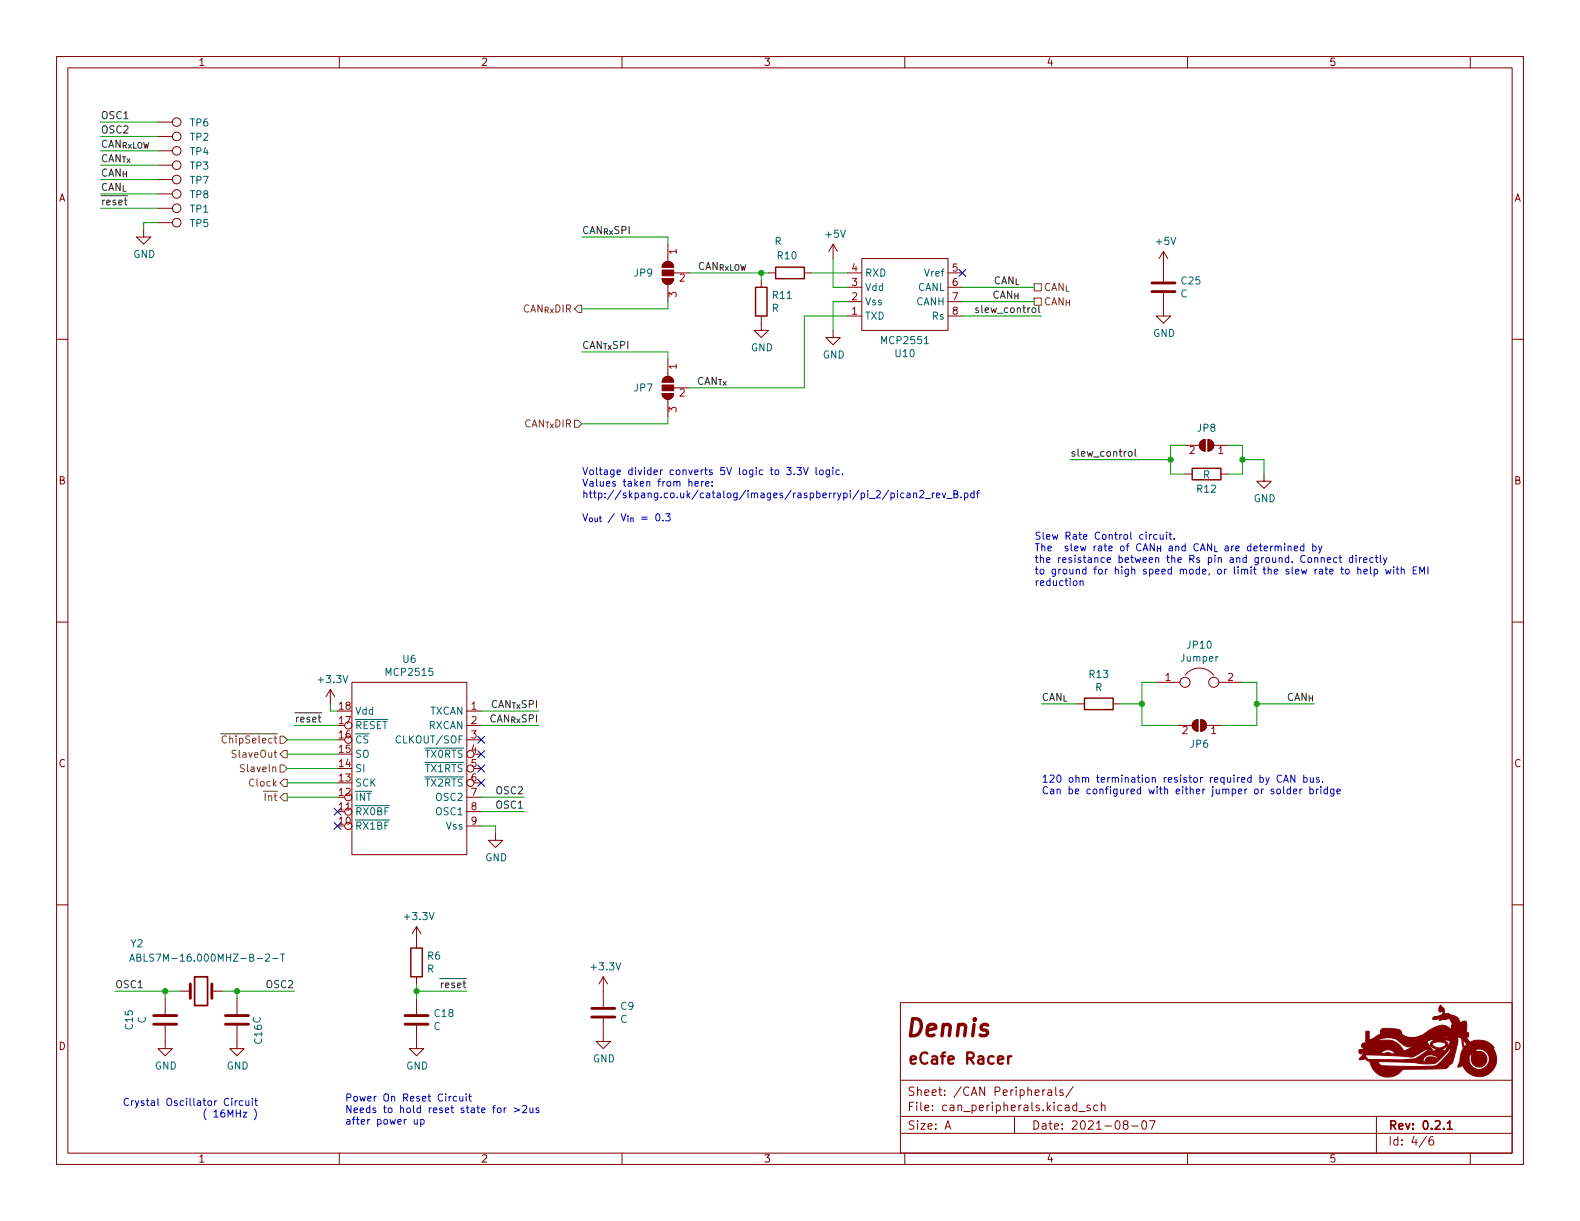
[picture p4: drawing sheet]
<svg xmlns="http://www.w3.org/2000/svg" width="279mm" height="216mm" viewBox="0 0 279 216" stroke-linecap="round" stroke-linejoin="round" font-family="sans-serif">
<g fill="none" stroke="#840000" stroke-width=".18">
<path d="M10 10h259.4v195.9h-259.4zM12 12h255.4v191.9h-255.4zM60 10v2M110 10v2M160 10v2M210 10v2M260 10v2M27.9 36.8h2.6M27.9 39.4h2.6M27.9 34.3h2.6M27.9 31.8h2.6M27.9 29.2h2.6"/>
<path d="M27.9 26.7h2.6M27.9 24.1h2.6M27.9 21.6h2.6M10 60h2M25.4 40.6v1.3h1.3l-1.3 1.3-1.3-1.3h1.3M117.1 49.3h2a1.02 1.02 0 0 1-1 1 1.02 1.02 0 0 1-1-1zM117.4 46.5a1.02 1.02 0 0 1 1.1-.2 1.02 1.02 0 0 1 .6 .9h-2zM118.1 43.2v3M118.1 50.3v3M134.6 55.9v2.5h1.3l-1.3 1.3-1.3-1.3h1.3M134.6 49.5v1.3M135.9 48.3h1.3"/>
<path d="M142.2 48.3h1.3M147.3 58.4v1.3h1.3l-1.3 1.3-1.3-1.3h1.3M147.3 43.2l-.7 1.3M147.3 43.2v2.5M147.3 43.2l.8 1.3M149.9 55.9h2.5M149.9 53.3h2.5M149.9 50.8h2.5M149.9 48.3h2.5M152.4 45.7h15.2v12.7h-15.2zM167.6 55.9h2.6M167.6 53.3h2.6"/>
<path d="M167.6 50.8h2.6M167.6 48.3h2.6M205.7 51.8v4.1h1.3l-1.3 1.3-1.2-1.3h1.2M205.7 44.5l-.7 1.2M205.7 44.5v5.3M205.7 44.5l.8 1.2M267.4 60h2M117.1 69.6h2a1.02 1.02 0 0 1-1 1 1.02 1.02 0 0 1-1-1zM117.4 66.8a1.02 1.02 0 0 1 1.1-.2 1.02 1.02 0 0 1 .6 1h-2zM118.1 63.5v3M118.1 70.6v3.1M119.1 68.6h2.8"/>
<path d="M209.5 78.7h2.6M212.4 78l.7-.3v2.1a1.02 1.02 0 0 1-.9-.7 1.02 1.02 0 0 1 .2-1.1zM213.6 77.7a1.02 1.02 0 0 1 1 1 1.02 1.02 0 0 1-1 1.1zM214.6 78.7h2.6M209.5 83.8h1.3M215.9 83.8h1.3M223.5 83.8v1.3h1.3l-1.3 1.3-1.3-1.3h1.3M10 110h2M209.6 119.4a3.2 3.2 0 0 1 5 0M267.4 110h2M58.4 121.9l-.7 1.3M58.4 121.9v2.6"/>
<path d="M58.4 121.9l.8 1.3M62.2 120.7h20.3v30.4h-20.3zM82.5 128.3h2.6M82.5 125.7h2.6M82.5 130.8h2.6M83.8 133.4h1.3M83.8 135.9h1.3M83.8 138.4h1.3M190.5 124.5h1.3M196.8 124.5h1.3M204.5 120.7h4.2M208.3 128.3h2.5"/>
<path d="M211.1 127.6l.7-.3v2a1.02 1.02 0 0 1-.9-.6 1.02 1.02 0 0 1 .2-1.1zM212.3 127.3a1.02 1.02 0 0 1 1.1 1 1.02 1.02 0 0 1-1.1 1zM213.4 128.3h2.5M215.5 120.7h4.2M10 160h2M82.5 141h2.6M82.5 143.5h2.6M82.5 146.1h2.6M87.6 147.3v1.3h1.3l-1.3 1.3-1.2-1.3h1.2M267.4 160h2M29.2 176.5v2.8M31.7 175.3h2"/>
<path d="M37.5 175.3h1.9M41.9 176.5v2.8M73.7 163.8l-.8 1.3M73.7 163.8v3.8M73.7 172.7v1.3M73.7 176.5v2.8M73.7 163.8l.7 1.3M106.7 172.7v5.4M106.7 172.7l-.8 1.3M106.7 172.7l.7 1.3M159.2 177.3h108.2v26.6h-108.2zM29.2 181.4v4h1.3l-1.3 1.3-1.3-1.3h1.3"/>
<path d="M41.9 181.4v4h1.3l-1.3 1.3-1.3-1.3h1.3M73.7 181.4v4h1.2l-1.2 1.3-1.3-1.3h1.3M106.7 180.1v4.1h1.2l-1.2 1.2-1.3-1.2h1.3M159.4 197.4h108M159.4 191h108M167.1 199.7l.5-1.5 .5 1.5M167.3 199.2h.7M179.4 197.4v3M184.8 192.7l-.3 .1-.1 .2M185.3 192.8h.6l.1 .9M186 193.1h-.5a.29 .29 0 0 0-.2 .3 .29 .29 0 0 0 .2 .3l.5-.1M186.7 192.2v1.3l.2 .2"/>
<path d="M188 192.8l-.4-.1-.2 .2 .1 .2 .5 .2v.3h-.6M189.8 192.1l-1.3 2M190.4 195.5l-.4-.1-.3 .3v.4l.1 .2h.6M190.4 194.9v1.5M190.8 196.6h1.1M192.8 195.5l-.4-.1-.2 .2 .1 .2 .5 .2v.3h-.6M194.1 195.5l-.4-.1-.3 .3v.4l.1 .2h.6M194.8 195.6l.2-.2 .3 .1 .1 .9M194.8 194.9v1.5M198.9 198.8l-.3-.3 .1-.2 .2-.1h.4l.2 .3-.1 .2-.6 .2-.2 .2 .1 .4 .2 .2 .4-.1 .2-.2-.1-.4-.2-.2M200.1 199.1h1.2M202.1 198.2h.2a.81 .81 0 0 1 .5 .6 .81 .81 0 0 1-.3 .8l-.1 .1a.81 .81 0 0 1-.6-.6 .81 .81 0 0 1 .3-.9z"/>
<path d="M203.3 198.2h1l-.7 1.5M243.4 197.4v6.5M60 203.9v2M110 203.9v2M159.4 200.4h108M160 203.9v2M210 203.9v2M252.3 200.9l-1.3 1.9M253.4 201a.59 .59 0 0 0-.7 .6v.6l.1 .2 .5 .1 .2-.2v-.5l-.1-.2-.4-.1-.3 .3M260 203.9v2"/>
<circle cx="31.2" cy="39.4" r=".76"/>
<circle cx="31.2" cy="36.8" r=".76"/>
<circle cx="31.2" cy="26.7" r=".76"/>
<circle cx="31.2" cy="24.1" r=".76"/>
<circle cx="31.2" cy="31.7" r=".76"/>
<circle cx="31.2" cy="21.6" r=".76"/>
<circle cx="31.2" cy="34.3" r=".76"/>
<circle cx="31.2" cy="29.2" r=".76"/>
<circle cx="61.6" cy="130.8" r=".63"/>
<circle cx="61.6" cy="128.3" r=".63"/>
<circle cx="83.2" cy="133.3" r=".63"/>
<circle cx="83.2" cy="138.4" r=".63"/>
<circle cx="83.2" cy="135.9" r=".63"/>
<circle cx="209.5" cy="120.6" r=".89"/>
<circle cx="214.6" cy="120.6" r=".89"/>
<circle cx="61.6" cy="143.5" r=".63"/>
<circle cx="61.6" cy="141" r=".63"/>
<circle cx="61.6" cy="146" r=".63"/>
</g>
<path d="M34.4 172.7h2.3v5.1h-2.3zM256 198.6l.4-.4v1.5M256 199.7h.8" fill="none" stroke="#840000" stroke-width=".3"/>
<path d="M178.3 186.8v1.3M178.9 186.8l-.4 .1-.2 .2" fill="none" stroke="#840000" stroke-width=".4"/>
<g fill="#840000" stroke="#840000" stroke-width=".18">
<path d="M241.5 182.4h.6v1.4h.3l1.7-1 .1-.1-.1-.5 .3-.3h2.3a.91 .91 0 0 1 1.1 .7l.2 .3 .3 .2a6.3 6.3 0 0 0 3.5 .4h3.6a1.04 1.04 0 0 0 1.3-1.1 1.5 1.5 0 0 1-1.8 1l-5.1 .1 1.7-.5a7.2 7.2 0 0 1 3.7-1.7l1.5 .6v-.7h.3l-.3-.4-.2-.4h.7l.3 .4h.3v.1l.1-.1h-.4l-.3-.4h-.7l-.3-.3-1.5 .3-.2-.2-1 .1-.2-.3 .3-.2h3.4l.7 .8 .1-.1-.8-.7h-3.4l3.2-.1-2.9 .1a1.34 1.34 0 0 0 1.3-.7l-.2-.3-.4 .2a.8 .8 0 0 1 .2-1.3l.4 .5a.52 .52 0 0 1 .2 .7l.1 .4 .6-.1 .6 .3a1.42 1.42 0 0 1 1.4 1.4l.6-.3h.6l.1 .8-.1 1 .4 .2v.4v.3l-.5-.1 .7 1.1a3.4 3.4 0 0 1 4.3 1l-.2 .1a3.1 3.1 0 0 1-1 4.6 3.1 3.1 0 0 1-4.4-1.6l-.8 .3 .4-1.4h1.6a1.79 1.79 0 0 0 2 1.8 1.79 1.79 0 0 0 1.5-2.2 1.79 1.79 0 0 0-2.3-1.3v.2l.3 .1a1.4 1.4 0 0 1 1.7 1.2 1.4 1.4 0 0 1-1.3 1.6 1.4 1.4 0 0 1-1.5-1.4h1.2l.1 .1 .2-.1-.2-.2-.1 .2h-1.2v-.7l-.2-.1-.2 .8h-1.6l.2-1.2h1.8l.2 .3 .1-.1-.2-.3-1.9 .1a1.05 1.05 0 0 0 .2-1.3l-.1-.8h.2l.3 1.1 .4-.4-.7-.9v.2h-.2a.58 .58 0 0 0-.8-.5 2.31 2.31 0 0 1-.1 1.8l-.8 2.6-.5 .4a1.19 1.19 0 0 1-1.5 .7l-6.7 .1a3.2 3.2 0 0 1-3.4 1.3 3.2 3.2 0 0 1-2.5-2.7h1.5l.4 .6 .4 .2h8.1a2.05 2.05 0 0 0 2.2-.8 5 5 0 0 0 1.7-2.2l-.1-.2-1.5 1.7a2.36 2.36 0 0 1-2.6 1.1h-.9a55.4 55.4 0 0 0-7.7-.4h-1.5l-.5-.2-.2-.3-.8 .2-.4-.1 .7-.8h.4l.5 .8 9.8 .1v.4l.3-.1a.99 .99 0 0 1 1.4-.8l.9 .3a1.52 1.52 0 0 0-2.6 .2h-2.9h.1a4.8 4.8 0 0 0 3.6-1.7l-.2-.2-.2 .1-1 .6a3 3 0 0 1-3 .6l-7.1-.3 .1-.2h2.9l1.4-.2 .9 .2h.5a1.67 1.67 0 0 0-2.8 0h-2.9v-.2l-.6 .2-.2-.4 .1-.3 .8-.2-.4-.4v-.4l.2-.1 1.1-.2-.6-.1v-.2l3.5-.1a3.2 3.2 0 0 1 3.3 2l1.6-.9h-.4a2.1 2.1 0 0 1-2.1-.8h4.9l1.2 1.7 .6-.3h.8l.6 .3 1-1.8-.9-.2-.1 .2a.58 .58 0 0 1 .4 .9 1.81 1.81 0 0 1-2.9-.1v-.4h.3a1.38 1.38 0 0 0 2.4 .2 1.66 1.66 0 0 0-2-.4l-.7 .2 .1-.2 .4-.3v-.1l-.2-.1-1 .4h-4.9l-.2-.2a3.3 3.3 0 0 0-3.6 0h-2.1z"/>
<path d="M117.4 66.8a1.02 1.02 0 0 1 1.1-.2 1.02 1.02 0 0 1 .6 1h-2z"/>
<path d="M117.1 69.6h2a1.02 1.02 0 0 1-1 1 1.02 1.02 0 0 1-1-1z"/>
<path d="M117.1 68.1h2v1h-2z"/>
<path d="M117.4 46.5a1.02 1.02 0 0 1 1.1-.2 1.02 1.02 0 0 1 .6 .9h-2z"/>
<path d="M117.1 49.3h2a1.02 1.02 0 0 1-1 1 1.02 1.02 0 0 1-1-1z"/>
<path d="M117.1 47.8h2v1h-2z"/>
<path d="M212.3 127.3a1.02 1.02 0 0 1 1.1 1 1.02 1.02 0 0 1-1.1 1z"/>
<path d="M211.1 127.6l.7-.3v2a1.02 1.02 0 0 1-.9-.6 1.02 1.02 0 0 1 .2-1.1z"/>
<path d="M213.6 77.7a1.02 1.02 0 0 1 1 1 1.02 1.02 0 0 1-1 1.1z"/>
<path d="M212.4 78l.7-.3v2.1a1.02 1.02 0 0 1-.9-.7 1.02 1.02 0 0 1 .2-1.1z"/>
</g>
<path d="M203.7 51.6h4.1M203.7 50h4.1M27.2 179.6h4M33.7 174v2.5M37.5 174v2.5M39.9 179.6h4M71.6 179.6h4.1M104.6 179.8h4.1M104.6 178.3h4.1M27.2 181.1h4M39.9 181.1h4M71.6 181.1h4.1" fill="none" stroke="#840000" stroke-width=".51"/>
<path d="M133.6 50.8h2v5.1h-2zM137.2 47.2h5v2.1h-5zM210.8 82.8h5.1v2h-5.1zM191.8 123.4h5v2.1h-5zM72.6 167.6h2.1v5.1h-2.1z" fill="none" stroke="#840000" stroke-width=".25"/>
<path d="M22.9 170l.5-1.3 .4 1.3M23.1 169.6h.6M24.2 169.3l.6-.1 .1-.1-.1-.3-.6-.1v1.3h.5l.2-.2v-.3l-.3-.2M48.2 169.5h1M49.6 168.7h.7M50 168.7v1.3" fill="none" stroke="#006464" stroke-width=".18"/>
<path d="M101.6 54.6l.6-.6h.7v1.2h-.7zM182.9 52.7h1.2v1.3h-1.2zM182.9 50.2h1.2v1.2h-1.2zM101.6 74.3h.6l.7 .6-.7 .7h-.6zM49.5 130.2h.7l.6 .6-.6 .6h-.7zM49.5 135.3h.7l.6 .6-.6 .6h-.7zM50.2 137.8h.6v1.3h-.6l-.7-.7zM50.2 132.7h.6v1.3h-.6l-.7-.6zM50.2 140.3h.6v1.3h-.6l-.7-.6z" fill="none" stroke="#725600" stroke-width=".18"/>
<path d="M173 54.5l-.3-.1-.2 .2 .1 .2 .4 .1v.3h-.5M183.7 54v1.1l.2 .2M199.6 79.9l.4-.1 .2 .3v.3l-.2 .3-.4-.1-.1-.2zM200.7 79.4v1.1l.2 .2" fill="none" stroke="#0f0f0f" stroke-width=".18"/>
<g fill="none" stroke="#0000c2" stroke-width=".18">
<path d="M121.8 85.3l.2-.2 .3 .1 .1 .8M122.9 85.6l.6-.2-.1-.2-.3-.1-.2 .2 .1 .6h.4M124.1 85.1v.9M124.4 85.1l-.3 .3M124.8 85.6l.6-.2-.1-.2-.3-.1-.2 .2v.6h.5M125.9 85.9v.1M125.9 85.2v.1M139.1 82.7h.8l-.4 .4 .3 .2v.5l-.1 .1-.6-.1M140.4 83.8v.1M140.9 82.7h.8l-.4 .4 .4 .2v.5l-.2 .1-.6-.1M142.1 82.7l.4 1.2 .4-1.2M144.3 82.7v1l.2 .2"/>
<path d="M145 83.1h.3l.3 .2v.4l-.3 .2h-.3l-.1-.2zM146.7 83.1v1l-.3 .3-.3-.1M146.7 83.1h-.4l-.2 .2 .1 .6h.5M147.3 82.7v.1M147.3 83.1v.8M148.4 83.1h-.3l-.3 .2 .1 .6h.5M149 83.8v.1M157.6 87.2h.3l.3 .2-.2 .6h-.4M158.7 86.8v.1M158.7 87.2v.8M159.9 87.2h-.4l-.3 .2 .2 .6h.5M160.4 87.2h.5v.8"/>
<path d="M160.9 87.5h-.4l-.2 .2 .2 .3h.4M161.5 87.3l.2-.1h.3l.1 .8M161.5 87.2v.8M162.6 86.9l.5-.1 .3 .3-.8 .9h.8M163.6 88.1h1M164.9 87.2v.8M165.2 87.2l-.3 .2M165.6 87.6l.6-.1-.1-.3h-.3l-.2 .2 .1 .6h.4M166.6 87.2l.3 .8 .3-.8M167.4 88.1h1M168.7 87.4l.5-.1 .1-.2v-.2l-.6-.1v1.2h.5l.1-.1 .1-.3-.3-.2M170 87.9v.1"/>
<path d="M170.6 87.2h.3l.3 .2-.2 .6h-.4M170.6 87.2v1.2M172.3 87.2h-.4l-.3 .2 .2 .6h.5M172.3 86.8v1.2M172.7 87.2h.5M173.2 86.8l-.3 .1v1.1M203.3 94.5v.9M203.6 94.5l-.3 .3M204.6 94.6l-.4-.1-.2 .3 .1 .5h.5M205.2 94.5v.8l.3 .1 .2-.2M205.7 94.5v.9M206.3 94.1v.1"/>
<path d="M206.3 94.5v.9M206.7 94.5h.5M206.9 94.1v1.1l.3 .2M207.6 95.2v.2M230.6 96.6h-.4l-.2 .2 .1 .5h.5M230.6 96.1v1.3M232.1 96.6h.4l.2 .2-.1 .5h-.5M232.1 96.1v1.3M233.2 96.6l.3 .8M233.6 98.7l.2-.1 .3 .1 .1 .8M233.6 98.6v.9M233.8 96.6l-.5 1.1-.1 .1"/>
<path d="M234.7 99l.6-.1v-.2l-.4-.1-.2 .2 .1 .6h.5M236.4 98.7l-.3-.1-.3 .2 .1 .6h.5M236.8 98.6h.5M237 98.2v1.1l.3 .2M239.2 98.7l-.4-.1-.2 .2 .1 .6h.5M239.2 98.2v1.3M239.8 98.2v.1M239.8 98.6v.9M240.4 98.6v.9M240.8 98.6l-.4 .2M241.1 99l.6-.1v-.2l-.4-.1-.2 .2 .1 .6h.5M242.8 98.7l-.3-.1-.3 .2 .1 .6h.5"/>
<path d="M243.2 98.6h.5M243.4 98.2v1.1l.3 .2M244.1 98.2v1.1l.2 .2M244.6 98.6l.3 .9M245.2 98.6l-.4 1.2-.2 .1M191 102.8l.2-.1 .3 .1v.7M191 102.7v.8M237.1 100.6h.5M237.3 100.2v1.1l.3 .2M238.1 100.7l.3-.1 .2 .3v.4l-.2 .2-.3-.1-.2-.1zM240.1 100.8l.2-.2 .3 .1 .1 .8M240.1 100.2v1.3"/>
<path d="M241.2 101.1l.6-.1-.1-.3-.3-.1-.2 .2 .1 .6h.4M242.3 100.2v1.1l.2 .2M243 100.7l.4-.1 .2 .3-.1 .5h-.5M243 100.6v1.3M245 100.6l.2 .9 .3-.6 .2 .6 .3-.9M246.5 100.2v.1M246.5 100.6v.9M246.9 100.6h.5M247.1 100.2v1.1l.3 .2M247.8 100.8l.2-.2 .3 .1v.8M247.8 100.2v1.3M249.9 100.8h.4"/>
<path d="M250.5 100.2h-.6v1.3h.6M251.1 101.5v-1.3l.4 .9 .4-.9v1.3M252.5 100.2v1.3M224.4 137.5l-.4 1.1-.2 .1M225.9 139.6l.3-.1 .2 .3v.3l-.2 .3-.3-.1-.1-.2zM226.6 137.2a.6 .6 0 0 0-.8 .4 .6 .6 0 0 0 .6 .7l.2-.1M227 138.3l.4-1.2 .4 1.2M227 139.1v1.1l.2 .2M227.1 138h.6M228.2 139.6l-.4-.1-.2 .3 .1 .5h.5M228.2 139.1v1.3M228.7 139.9l.6-.1v-.2l-.4-.1-.2 .2 .1 .6h.5"/>
<path d="M229 137.1v1.2l-.7-1.2v1.2M229.9 139.5v.9M230.2 139.5l-.3 .3M230.6 137.5h.3l.3 .2-.2 .6h-.4M230.6 137.1v1.2M231.6 139.6l.4-.1 .2 .3-.1 .5h-.5M231.6 139.1v1.3M231.7 137.5l.1 .8h.3l.1-.1M232.2 137.5v.8M232.8 139.5v.9M233.2 139.5l-.4 .3M233.3 137.5h-.3l-.2 .2v.1l.5 .2v.3h-.5"/>
<path d="M233.6 139.1v.1M233.6 139.5v.9M233.9 138.2v.1M234.7 139.6l-.3-.1-.3 .3 .1 .5h.5M234.7 139.1v1.3M235.9 139.5v1.1l-.3 .2-.3-.1M235.9 139.6l-.4-.1-.2 .3 .1 .5h.5M236.4 139.9l.6-.1v-.2l-.4-.1-.2 .2 .1 .6h.5M22.7 194.3a.6 .6 0 0 0-.8 .4 .6 .6 0 0 0 .6 .8l.2-.1M23.3 194.6v.9M23.6 194.6l-.3 .3M23.9 194.6l.3 .9"/>
<path d="M24.5 194.6l-.4 1.2-.2 .1M36.5 196.1a1.46 1.46 0 0 0 0 1.9M44.6 194.2v.1M44.6 194.6v.9M45 194.6h.5M45.2 194.2v1.1l.3 .2M73.3 197.9v.8l.3 .1 .2-.1M73.8 197.9v.9M74.4 198l.4-.1 .2 .3-.1 .5h-.5M74.4 197.9v1.3M80.8 193.9h-.4l-.3 .2 .2 .5h.5M81.3 193.9l.1 .7 .3 .1 .1-.1"/>
<path d="M81.8 193.9v.8M82.4 193.4v.2M82.4 193.9v.8M82.9 193.9h.5M83 193.4v1.1l.4 .2M88.1 196l.3-.1 .2 .2v.4l-.2 .2h-.3l-.2-.2zM89.2 195.9v.8M89.5 195.9l-.3 .2M90.9 195.9l1 .4-1 .3M92.4 195.6l.5-.1 .2 .3-.7 .9h.7M93.7 195.9l.1 .8h.3l.1-.1M94.2 195.9v.8"/>
<path d="M95.3 196l-.3-.1-.2 .2v.2l.5 .1v.3h-.5"/>
</g>
<g fill="none" stroke="#009600" stroke-width=".18">
<path d="M17.8 36.8h10.1M17.8 34.3h10.1M17.8 31.8h10.1M17.8 21.6h10.1M17.8 29.2h10.1M17.8 26.7h10.1M17.8 24.1h10.1M27.9 39.4h-2.5v1.2M102.9 41.9h15.2v1.3M118.1 53.3v1.3h-15.2M121.9 48.3h14M134.6 48.3v1.2"/>
<path d="M143.5 48.3h6.4M147.3 45.7v5.1h2.6M149.9 53.3h-2.6v5.1M149.9 55.9h-7.7v12.7h-20.3M170.2 53.3h12.7M170.2 50.8h12.7M170.2 55.9h13.9M102.9 62.2h15.2v1.3M118.1 73.7v1.2h-15.2M209.5 78.7h-2.5v5.1h2.5M217.2 78.7h2.5v5.1h-2.5M189.2 81.3h17.8"/>
<path d="M219.7 81.3h3.8v2.5M50.8 138.4h8.9M50.8 130.8h8.9M50.8 133.4h8.9M50.8 135.9h8.9M52.1 128.3h7.6M58.4 124.5v1.2h1.3M85.1 128.3h10.1M85.1 125.7h10.1M184.1 124.5h6.4M198.1 124.5h3.8M204.5 120.7h-2.6v7.6h6.4"/>
<path d="M219.7 120.7h2.5v7.6h-6.3M222.2 124.5h10.2M50.8 141h8.9M85.1 146.1h2.5v1.2M85.1 141h7.6M85.1 143.5h7.6M20.3 175.3h11.4M29.2 175.3v1.2M39.4 175.3h12.7M41.9 175.3v1.2M73.7 175.3h8.8M73.7 174v2.5"/>
</g>
<g fill="none" stroke="#000084" stroke-width=".18">
<path d="M169.6 47.7l1.2 1.2M170.8 47.7l-1.2 1.2M84.5 137.8l1.2 1.2M84.5 135.3l1.2 1.2M84.5 130.2l1.2 1.2M84.5 132.7l1.2 1.3M85.7 137.8l-1.2 1.2M85.7 135.3l-1.2 1.2M85.7 132.7l-1.2 1.3M85.7 130.2l-1.2 1.2M59.1 145.4l1.2 1.3M59.1 142.9l1.2 1.2"/>
<path d="M60.3 145.4l-1.2 1.3M60.3 142.9l-1.2 1.2"/>
</g>
<g fill="#009600" stroke="#009600" stroke-width=".18">
<circle cx="41.9" cy="175.3" r=".46"/>
<circle cx="73.7" cy="175.3" r=".46"/>
<circle cx="29.2" cy="175.3" r=".46"/>
<circle cx="134.6" cy="48.3" r=".46"/>
<circle cx="207" cy="81.3" r=".46"/>
<circle cx="201.9" cy="124.5" r=".46"/>
<circle cx="219.7" cy="81.3" r=".46"/>
<circle cx="222.2" cy="124.5" r=".46"/>
</g>
<text font-size="4.2" fill="#840000" x="159.9" y="183.3">Dennis</text>
<text font-size="2.8" fill="#840000" x="160.4" y="188.2">eCafe Racer</text>
<g font-size="2.1" fill="#840000">
<text x="160.4" y="196.5">File: can_peripherals.kicad_sch</text>
<text x="160.4" y="193.8">Sheet: /CAN Peripherals/</text>
<text x="160.4" y="199.7">Size: A</text>
<text x="182.4" y="199.7">Date: 2021-08-07</text>
<text x="245.4" y="199.7">Rev: 0.2.1</text>
<text x="245.4" y="202.5">Id: 4/6</text>
</g>
<g font-size="1.8" fill="#840000">
<text x="35" y="11.6">1</text>
<text x="85" y="11.6">2</text>
<text x="135" y="11.6">3</text>
<text x="185" y="11.6">4</text>
<text x="235" y="11.6">5</text>
<text x="10.3" y="35.6">A</text>
<text x="267.7" y="35.6">A</text>
<text x="10.3" y="85.7">B</text>
<text x="267.7" y="85.7">B</text>
<text x="10.3" y="135.6">C</text>
<text x="267.7" y="135.6">C</text>
<text x="10.3" y="185.7">D</text>
<text x="267.7" y="185.7">D</text>
<text x="35" y="205.6">1</text>
<text x="85" y="205.6">2</text>
<text x="135" y="205.6">3</text>
<text x="185" y="205.6">4</text>
<text x="235" y="205.6">5</text>
</g>
<g font-size="1.8" fill="#0f0f0f">
<text x="17.8" y="21.1">OSC1</text>
<text x="17.8" y="23.6">OSC2</text>
<text x="17.8" y="28.7">CAN_{Tx}</text>
<text x="17.8" y="26.1">CAN_{RxLOW}</text>
<text x="17.8" y="33.8">CAN_{L}</text>
<text x="17.8" y="31.2">CAN_{H}</text>
<text x="17.8" y="36.3">~{reset}</text>
<text x="102.9" y="41.4">CAN_{Rx}SPI</text>
<text x="119.5" y="47.7">CAN_{RxLOW}</text>
<text x="172.9" y="52.8">CAN_{H}</text>
<text x="173.1" y="50.3">CAN_{L}</text>
<text x="173.3" y="55.3">slew_control</text>
<text x="102.9" y="61.7">CAN_{Tx}SPI</text>
<text x="123.2" y="68">CAN_{Tx}</text>
<text x="189.2" y="80.7">slew_control</text>
<text x="83.3" y="125.5">1CAN_{Tx}SPI</text>
<text x="184.1" y="123.9">CAN_{L}</text>
<text x="224.9" y="123.9">CAN_{H}</text>
<text x="52.1" y="127.7">~{reset}</text>
<text x="83.3" y="128">2CAN_{Rx}SPI</text>
<text x="87.9" y="140.4">OSC2</text>
<text x="87.9" y="143">OSC1</text>
<text x="20.3" y="174.7">OSC1</text>
<text x="47.3" y="174.7">OSC2</text>
<text x="76.9" y="174.7">~{reset}</text>
</g>
<g font-size="1.8" fill="#006464">
<text x="33.7" y="22.4">TP6</text>
<text x="33.7" y="30">TP3</text>
<text x="33.7" y="27.4">TP4</text>
<text x="33.7" y="24.9">TP2</text>
<text x="33.7" y="35.1">TP8</text>
<text x="33.7" y="32.5">TP7</text>
<text x="33.7" y="37.6">TP1</text>
<text x="33.7" y="40.1">TP5</text>
<text x="23.5" y="45.6">GND</text>
<text x="137" y="43.3">R</text>
<text x="137.5" y="45.8">R10</text>
<text x="146.1" y="42">+5V</text>
<text x="204.5" y="43.3">+5V</text>
<text x="112.2" y="48.9">JP9</text>
<text x="136.7" y="52.8">R11</text>
<text x="152.9" y="54">Vss</text>
<text x="152.9" y="51.4">Vdd</text>
<text x="152.9" y="48.9">RXD</text>
<text x="162" y="54">CANH</text>
<text x="162.2" y="51.4">CANL</text>
<text x="163.7" y="48.9">Vref</text>
<text x="208.7" y="52.6">C</text>
<text x="209" y="50.3">C25</text>
<text x="136.5" y="55.1">R</text>
<text x="152.9" y="56.5">TXD</text>
<text x="164.9" y="56.5">Rs</text>
<text x="203.9" y="59.6">GND</text>
<text x="132.8" y="62.1">GND</text>
<text x="145.5" y="63.4">GND</text>
<text x="156.1" y="60.8">MCP2551</text>
<text x="158.4" y="63.1">U10</text>
<text x="112.2" y="69.2">JP7</text>
<text x="211.8" y="76.3">JP8</text>
<text x="211.7" y="87.1">R12</text>
<text x="212.7" y="84.6">R</text>
<text x="221.7" y="88.8">GND</text>
<text x="68.5" y="119.5">MCP2515</text>
<text x="71.3" y="117.2">U6</text>
<text x="192.7" y="119.9">R13</text>
<text x="208.9" y="117">Jumper</text>
<text x="210" y="114.7">JP10</text>
<text x="56.5" y="120.8">+3.3V</text>
<text x="193.7" y="122.2">R</text>
<text x="62.7" y="131.4">~{CS}</text>
<text x="62.7" y="128.9">~{RESET}</text>
<text x="62.7" y="126.4">Vdd</text>
<text x="70.5" y="131.4">CLKOUT/SOF</text>
<text x="75.8" y="128.9">RXCAN</text>
<text x="76" y="126.4">TXCAN</text>
<text x="62.7" y="136.5">SI</text>
<text x="62.7" y="134">SO</text>
<text x="73.9" y="134">~{TX0RTS}</text>
<text x="73.9" y="136.5">~{TX1RTS}</text>
<text x="210.5" y="132.2">JP6</text>
<text x="62.7" y="141.6">~{INT}</text>
<text x="62.7" y="139.1">SCK</text>
<text x="73.9" y="139.1">~{TX2RTS}</text>
<text x="77.2" y="141.6">OSC2</text>
<text x="62.7" y="146.7">~{RX1BF}</text>
<text x="62.7" y="144.1">~{RX0BF}</text>
<text x="77.2" y="144.1">OSC1</text>
<text x="78.9" y="146.7">Vss</text>
<text x="85.8" y="152.3">GND</text>
<text x="23.1" y="167.5">Y2</text>
<text x="71.7" y="162.7">+3.3V</text>
<text x="25.5" y="170">ABLS7M-16.000MHZ-B-2-T</text>
<text x="75.5" y="172">R</text>
<text x="75.6" y="169.7">R6</text>
<text x="104.7" y="171.6">+3.3V</text>
<text x="76.9" y="179.8">C18</text>
<text x="109.8" y="178.6">C9</text>
<text x="23.5" y="182" transform="rotate(-90 23.5 182)">C15</text>
<text x="25.8" y="181" transform="rotate(-90 25.8 181)">C</text>
<text x="46.3" y="184.5" transform="rotate(-90 46.3 184.5)">C16C</text>
<text x="76.7" y="182.1">C</text>
<text x="109.7" y="180.9">C</text>
<text x="27.4" y="189.1">GND</text>
<text x="40.1" y="189.1">GND</text>
<text x="71.8" y="189.1">GND</text>
<text x="104.8" y="187.8">GND</text>
</g>
<g font-size="1.8" fill="#a90000">
<text x="119.6" y="44.9" transform="rotate(-90 119.6 44.9)">1</text>
<text x="119.6" y="52.6" transform="rotate(-90 119.6 52.6)">3</text>
<text x="120.2" y="49.8">2</text>
<text x="150.6" y="53.1">2</text>
<text x="150.6" y="50.5">3</text>
<text x="150.6" y="48">4</text>
<text x="168.4" y="48">5</text>
<text x="168.4" y="50.5">6</text>
<text x="168.4" y="53.1">7</text>
<text x="150.6" y="55.6">1</text>
<text x="168.4" y="55.6">8</text>
<text x="119.6" y="65.3" transform="rotate(-90 119.6 65.3)">1</text>
<text x="120.2" y="70.1">2</text>
<text x="119.6" y="72.9" transform="rotate(-90 119.6 72.9)">3</text>
<text x="210.3" y="80.3">2</text>
<text x="215.4" y="80.3">1</text>
<text x="60" y="125.5">18</text>
<text x="206.1" y="120.4">1</text>
<text x="217.1" y="120.4">2</text>
<text x="60" y="130.6">16</text>
<text x="60" y="128">17</text>
<text x="83.3" y="130.6">3</text>
<text x="209.1" y="129.8">2</text>
<text x="214.1" y="129.8">1</text>
<text x="60" y="135.6">14</text>
<text x="60" y="133.1">15</text>
<text x="83.3" y="133.1">4</text>
<text x="83.3" y="135.6">5</text>
<text x="60" y="143.3">11</text>
<text x="60" y="140.7">12</text>
<text x="60" y="138.2">13</text>
<text x="83.3" y="138.2">6</text>
<text x="83.3" y="140.7">7</text>
<text x="83.3" y="143.3">8</text>
<text x="60" y="145.8">10</text>
<text x="83.3" y="145.8">9</text>
</g>
<g font-size="1.8" fill="#725600">
<text x="184.5" y="54">CAN_{H}</text>
<text x="184.5" y="51.4">CAN_{L}</text>
<text x="89.7" y="55.2">CAN_{Rx}DIR</text>
<text x="89.9" y="75.6">CAN_{Tx}DIR</text>
<text x="38.6" y="131.4">~{ChipSelect}</text>
<text x="41.5" y="134">SlaveOut</text>
<text x="43" y="136.5">SlaveIn</text>
<text x="44.3" y="139.1">Clock</text>
<text x="45.6" y="141.6">~{Int}</text>
</g>
<g font-size="1.8" fill="#0000c2">
<text x="102.9" y="84">Voltage divider converts 5V logic to 3.3V logic.</text>
<text x="102.9" y="86">Values taken from here:</text>
<text x="102.9" y="88.1">http://skpang.co.uk/catalog/images/raspberrypi/pi_2/pican2_rev_B.pdf</text>
<text x="102.9" y="92.2">V_{out} / V_{in} = 0.3</text>
<text x="182.9" y="95.4">Slew Rate Control circuit.</text>
<text x="182.9" y="97.5">The slew rate of CAN_{H} and CAN_{L} are determined by</text>
<text x="182.9" y="99.5">the resistance between the Rs pin and ground. Connect directly</text>
<text x="182.9" y="101.6">to ground for high speed mode, or limit the slew rate to help with EMI</text>
<text x="182.9" y="103.6">reduction</text>
<text x="184.1" y="138.4">120 ohm termination resistor required by CAN bus.</text>
<text x="184.1" y="140.4">Can be configured with either jumper or solder bridge</text>
<text x="25" y="195.5">Crystal Oscillator Circuit</text>
<text x="38" y="197.6">( 16MHz )</text>
<text x="61" y="194.8">Power On Reset Circuit</text>
<text x="61" y="196.8">Needs to hold reset state for &gt;2us</text>
<text x="61" y="198.9">after power up</text>
</g>
</svg>
